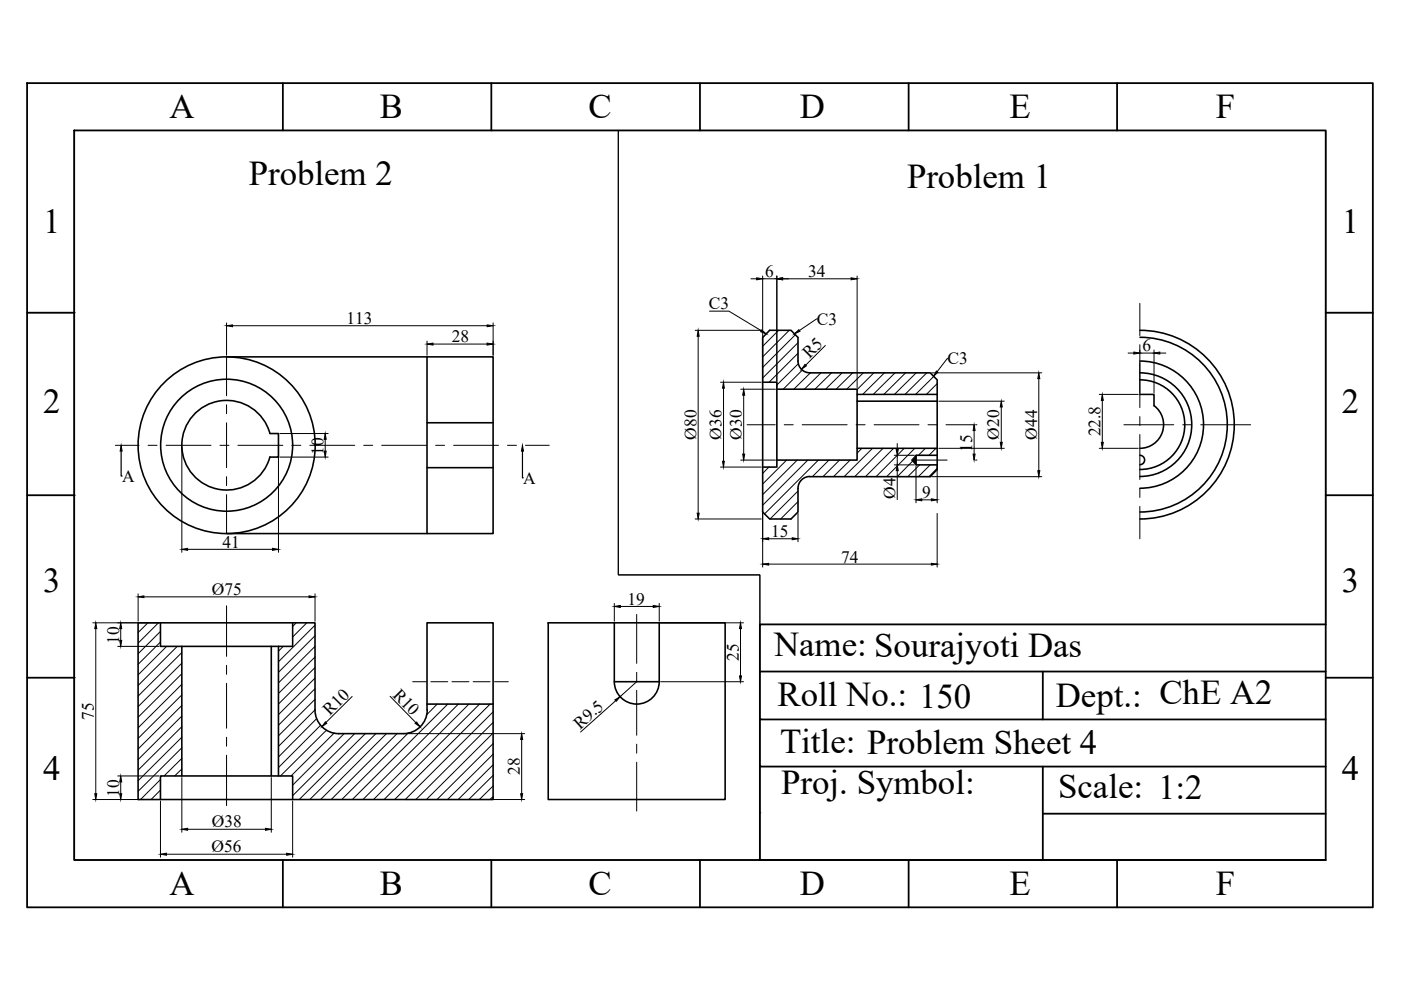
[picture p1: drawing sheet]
<svg xmlns="http://www.w3.org/2000/svg" width="297mm" height="210mm" viewBox="0 0 297 210" stroke-linecap="round" stroke-linejoin="round" font-family="sans-serif">
<!-- layer: Object -->
<g fill="none" stroke="#000" stroke-width=".34">
<path d="M48 75.7h56.5v37.4h-56.5M90.5 75.7v37.4M171.7 79.1h25.5l1.5 1.4v19l-1.5 1.6h-25.5M171.7 79.1a2.52 2.52 0 0 1-2.5-2.5v-5l-1.5-1.6h-4.5l-1.5 1.6v37l1.5 1.4h4.5l1.5-1.4v-5M241.7 79.1a11 11 0 0 1 11 10.9 11 11 0 0 1-11 11M241.7 70a20 20 0 0 1 20 20 20 20 0 0 1-20 20M241.7 71.5a18.5 18.5 0 0 1 18.5 18.5 18.5 18.5 0 0 1-18.5 18.6M241.7 76.6a13.5 13.5 0 0 1 13.5 13.4 13.5 13.5 0 0 1-13.5 13.5M41.7 87.3a9.5 9.5 0 0 1 15.5 4.6h1.8v5h-1.8a9.5 9.5 0 0 1-14.1 5.6 9.5 9.5 0 0 1-1.4-15.2zM90.5 89.6h14M90.5 99.2h14M161.7 81h3v18h-3"/>
<path d="M164.7 82.5h17v15.1h-17M181.7 85.1h17M181.7 83.6h17M181.7 95.1h17M198.7 96.5h-4.5v2.1h4.5M241.7 83.6h3v2.4M241.7 80.5a9.5 9.5 0 0 1 9.5 9.5 9.5 9.5 0 0 1-9.5 9.5M241.7 96.5a.99 .99 0 0 1 1 1 .99 .99 0 0 1-1 1M244.7 86a5 5 0 0 1 1.7 5.6 5 5 0 0 1-4.7 3.5M171.7 101a2.52 2.52 0 0 0-2.5 2.5M34 132.1v4.9h28v-4.9M38.6 137v27.5"/>
<path d="M57.5 137v27.5M59 137v27.5M116.2 132.1h37.5v37.4h-37.5zM130.2 132.1v12.4h9.6v-12.4M90.5 150.6v-18.5h14v37.4h-75.2v-37.4h37.5v18.5a5 5 0 0 0 5 4.9M90.5 149.3h14M90.6 150.5a5 5 0 0 1-5 5h-13.8M130.2 144.5a4.8 4.8 0 0 0 4.8 4.8 4.8 4.8 0 0 0 4.8-4.8M34 169.5v-5h28v5"/>
<circle cx="48.1" cy="94.4" r="14"/>
<circle cx="48.1" cy="94.4" r="18.8"/>
</g>
<!-- layer: Center -->
<g fill="none" stroke="#000" stroke-width=".21">
<path d="M48 75.7v8.2M241.7 64.3v6.9M241.7 73.1v1.9M241.7 76.9v9.5M24.5 94.4h5M31.4 94.4h1.9M35.2 94.4h9.5M46.6 94.4h1.9M48 85.8v1.9M48 89.6v9.6M50.4 94.4h9.6M61.9 94.4h1.9"/>
<path d="M65.7 94.4h9.5M77.1 94.4h1.9M80.9 94.4h9.6M92.4 94.4h1.9M96.2 94.4h9.5M107.6 94.4h1.9M111.4 94.4h5M158.4 90.1h6M166.3 90.1h1.9M170.1 90.1h9.5M181.5 90.1h1.9M185.3 90.1h9.5"/>
<path d="M194.2 97.6h6.6M196.8 90.1h1.9M200.6 90.1h5.9M238.3 90.1h10.6M241.7 88.3v1.9M241.7 92.1v9.6M250.8 90.1h1.9M254.6 90.1h10.6M48 101.1v1.9M48 104.9v8.2M241.7 103.6v1.9M241.7 107.4v6.8"/>
<path d="M48 128.5v10.7M135 130.3v10.3M48 141.1v1.9M48 144.9v9.5M48 156.3v1.9M135 142.6v1.9M135 146.4v9.5M135 157.8v1.9M48 160.1v10.7M135 161.6v10.4"/>
</g>
<!-- layer: Text -->
<path d="M25.7 94.4l.2 1.2h-.4zM110.8 94.4l.2 1.2h-.4z" fill="#000" stroke="#000" stroke-width=".21"/>
<path d="M25.7 95.6v5.3h.2M110.8 95.6v5.7h.1" fill="none" stroke="#000" stroke-width=".25"/>
<!-- layer: Dimension -->
<g fill="none" stroke="#000" stroke-width=".21">
<path d="M159.2 59.1h1.2M161.7 58.5v22.2M161.7 59.1h3M164.7 58.5v23.7M165.9 59.1h14.6M181.7 58.5v23.7M48 68.5v6.8M49.3 69.1h54M90.5 72.3v3M91.8 73h11.5M104.5 68.5v6.8M147.4 70h14"/>
<path d="M148 71.3v37.5M150.4 66h4.1l6.9 4.1M173.3 67.6l-3.8 2.5M175 73.3l-4.2 4.1M197.5 79.1h23.4M201 76h-.2l-2.1 2.8M239.2 74.9h1.2M241.7 74.2v9.1M241.7 74.9h3M244.7 74.2v9.1M245.9 74.9h1.3M38.6 94.7v22.4"/>
<path d="M59 94.7v22.4M59.3 91.9h10.3M59.3 96.9h10.3M68.9 93.1v2.5M152.8 81h8.6M152.8 99h8.6M153.4 82.3v15.5M157 97.6h7.4M157 82.5h7.4M157.7 83.8v12.5M189.6 96.5h4.3M189.6 98.6h4.3"/>
<path d="M190.2 94v1.3M190.2 96.5v2.1M190.2 99.8v6.1M194.2 98.9v7.7M198.7 98.9v7.7M199 95.1h13.9M199 85.1h13.9M206.5 91.3v5M206.8 90.1h.3M206.8 97.6h.3M212.3 86.3v7.5M220.2 80.3v19.5"/>
<path d="M233.1 83.6h8.2M233.1 95.1h8.2M233.7 84.9v8.9M39.8 116.5h18M147.4 110h14M161.7 108.9v11.3M163 114.2h5M163 119.6h34.5M169.2 108.9v6M195.4 106h2.1M197.5 101.1h23.4M198.7 108.9v11.3"/>
<path d="M19.7 132.1h14M20.3 133.3v35M25 137h8.7M25.6 133.3v2.5M29.3 125.9v5.8M30.5 126.5h35M66.8 125.9v5.8M130.2 127.9v3.8M131.5 128.6h7M139.8 127.9v3.8M140.1 132.1h17.5M157 133.3v10"/>
<path d="M74.7 147.7l-5.6 5.5M82.7 147.6l5.5 5.6M85.8 155.5h25.4M110.6 156.8v11.5M130.5 148.6l-7.4 6.6M135 144.5l-3.5 3.2M140.1 144.5h17.5M19.7 169.5h14M25 164.5h8.7M25.6 165.8v2.5M34 169.9v11.9M38.6 164.9v11.6"/>
<path d="M39.8 175.8h16.5M57.5 164.9v11.6M62 169.9v11.9M85.8 169.5h25.4M35.3 181.1h25.5"/>
</g>
<g fill="#000" stroke="#000" stroke-width=".21">
<path d="M160.4 58.9l1.3 .2-1.3 .2zM164.7 59.1l1.2-.2v.4zM180.5 58.9l1.2 .2-1.2 .2zM48 69.1l1.3-.2v.4zM90.5 73l1.3-.3v.5zM103.3 68.9l1.2 .2-1.2 .2zM103.3 72.7l1.2 .3-1.2 .2zM148 70l.2 1.3h-.4zM161.5 69.9l1 .9-1.2-.5zM168.4 70.8l1-.9 .2 .3zM170.7 77.3l.3 .3-1 .7zM198.5 78.7l.4 .2-1 .9z"/>
<path d="M240.4 74.6l1.3 .3-1.3 .2zM244.7 74.9l1.2-.3v.5zM68.9 91.9l.3 1.2h-.5zM68.7 95.6h.5l-.3 1.3zM153.4 81l.2 1.3h-.4zM153.2 97.8h.4l-.2 1.2zM157.7 82.5l.2 1.3h-.4zM157.5 96.3h.4l-.2 1.3zM190 95.3h.4l-.2 1.2zM190.2 98.6l.2 1.2h-.4zM206.5 90.1l.2 1.2h-.4zM206.3 96.3h.4l-.2 1.3z"/>
<path d="M212.3 85.1l.2 1.2h-.4zM212.1 93.8h.4l-.2 1.3zM220.2 79.1l.3 1.2h-.5zM220 99.8h.5l-.3 1.3zM233.7 83.6l.2 1.3h-.4zM233.5 93.8h.4l-.2 1.3zM38.6 116.5l1.2-.2v.4zM57.8 116.3l1.2 .2-1.2 .2zM147.8 108.8h.4l-.2 1.2zM161.7 114.2l1.3-.2v.4zM161.7 119.6l1.3-.2v.4zM168 114l1.2 .2-1.2 .2z"/>
<path d="M194.2 106l1.2-.2v.4zM197.5 105.8l1.2 .2-1.2 .2zM197.5 119.4l1.2 .2-1.2 .2zM20.3 132.1l.2 1.2h-.4zM25.6 132.1l.2 1.2h-.4zM25.4 135.8h.4l-.2 1.2zM29.3 126.5l1.2-.2v.4zM65.5 126.3l1.3 .2-1.3 .2zM130.2 128.6l1.3-.2v.4zM138.5 128.4l1.3 .2-1.3 .2zM157 132.1l.2 1.2h-.4zM69 153l.3 .3-1 .8z"/>
<path d="M88 153.3l.3-.2 .8 1zM110.6 155.5l.2 1.3h-.4zM130.4 148.4l1.1-.7-.8 1zM156.8 143.3h.4l-.2 1.2zM20.1 168.3h.4l-.2 1.2zM25.6 164.5l.2 1.3h-.4zM25.4 168.3h.4l-.2 1.2zM38.6 175.8l1.2-.2v.4zM56.3 175.6l1.2 .2-1.2 .2zM110.4 168.3h.4l-.2 1.2zM34 181.1l1.3-.2v.4zM60.8 180.9l1.2 .2-1.2 .2z"/>
</g>
<!-- layer: Thin -->
<g fill="none" stroke="#000" stroke-width=".21">
<path d="M165.1 70l-3.4 3.4M167.3 70l-5.6 5.7M168.6 71l-6.9 6.9M169.2 72.7l-7.5 7.5M169.2 74.9l-6.1 6.1M169.3 77.1l-4.6 4.5M170.1 78.5l-4 4M171.8 79.1l-3.5 3.4M174.1 79.1l-3.6 3.4M176.3 79.1l-3.5 3.4M178.5 79.1l-3.5 3.4M180.8 79.1l-3.5 3.4"/>
<path d="M183 79.1l-3.5 3.4M185.3 79.1l-3.6 3.5M187.5 79.1l-4.6 4.5M189.8 79.1l-4.6 4.5M192 79.1l-4.6 4.5M194.3 79.1l-4.7 4.5M196.5 79.1l-4.6 4.5M198 79.8l-3.9 3.8M163 99l-1.3 1.4M166.8 97.6l-5.1 5M169 97.6l-7.3 7.3M171.3 97.6l-9.6 9.5"/>
<path d="M173.5 97.6l-11.4 11.3M175.8 97.6l-3.6 3.5M178 97.6l-3.5 3.5M180.2 97.6l-3.5 3.5M182.7 95.1l-1 1M185 95.1l-6 6M187.2 95.1l-6 6M189.5 95.1l-6 6M191.7 95.1l-6 6M194 95.1l-6 6M194.2 97l-4 4.1M195 98.6l-2.5 2.5"/>
<path d="M196.2 95.1l-1.5 1.4M197.2 98.6l-2.5 2.5M198.4 95.1l-1.4 1.4M198.7 81.3l-2.3 2.3M198.7 83.6h.1M198.7 99.3l-1.7 1.8M169.2 104.1l-5.9 5.9M169.2 106.4l-3.7 3.6M31.4 132.1l-2.1 2M33.6 132.1l-4.3 4.3M34 133.9l-4.7 4.7M34 136.1l-4.7 4.8"/>
<path d="M35.3 137l-6 6.1M37.6 137l-8.3 8.3M38.6 138.4l-9.3 9.2M60.1 137l-1.1 1.1M62.8 132.1l-.8 .7M65.1 132.1l-3.1 3M66.8 132.6l-7.8 7.7M66.8 134.8l-7.8 7.8M66.8 137l-7.8 7.8M66.8 139.3l-7.8 7.7M38.6 140.6l-9.3 9.2M38.6 142.8l-9.3 9.3"/>
<path d="M38.6 145.1l-9.3 9.2M38.6 147.3l-9.3 9.3M38.6 149.6l-9.3 9.2M38.6 151.8l-9.3 9.3M38.6 154.1l-9.3 9.2M38.6 156.3l-9.3 9.2M38.6 158.6l-9.3 9.2M66.8 141.5l-7.8 7.8M66.8 143.8l-7.8 7.7M66.8 146l-7.8 7.8M66.8 148.3l-7.8 7.7M66.8 150.5l-7.8 7.8"/>
<path d="M67.1 152.4l-8.1 8.1M68 153.8l-9 8.9M69.2 154.8l-9.7 9.7M70.8 155.5l-9.1 9M73 155.5l-11 11M75.2 155.5l-13.2 13.2M77.5 155.5l-14.1 14M79.7 155.5l-14 14M81.9 155.5l-13.9 14M84.2 155.5l-14 14M86.6 155.4l-14.1 14.1M92.7 149.3l-2.2 2.3"/>
<path d="M94.9 149.3l-20.2 20.2M97.2 149.3l-20.3 20.2M99.4 149.3l-20.2 20.2M101.7 149.3l-20.3 20.2M103.9 149.3l-20.2 20.2M104.5 150.9l-18.6 18.6M104.5 153.2l-16.3 16.3M104.5 155.4l-14.1 14.1M104.5 157.7l-11.8 11.8M104.5 159.9l-9.6 9.6M34 165.3l-4.2 4.2M34 167.5l-2 2"/>
<path d="M38.6 160.8l-3.8 3.7M38.6 163l-1.6 1.5M104.5 162.2l-7.4 7.3M104.5 164.4l-5.1 5.1M104.5 166.6l-2.9 2.9M104.5 168.9l-.6 .6"/>
</g>
<!-- layer: Hidden -->
<path d="M87.5 144.5h2.9M91.3 144.5h3.6M95.8 144.5h3.6M100.3 144.5h3.6M104.8 144.5h3" fill="none" stroke="#000" stroke-width=".21"/>
<!-- layer: Object -->
<path d="M194.2 96.5v2.1l-.9-1z" fill="#000" stroke="#000" stroke-width=".21"/>
<!-- layer: Margin -->
<g fill="none" stroke="#000" stroke-width=".38">
<path d="M5.7 17.6h285.4v174.8h-285.4zM60 17.6v10.1M104.2 17.6v10.1M148.4 17.6v10.1M192.6 17.6v10.1M236.8 17.6v10.1M15.7 27.7h265.4v154.6h-265.4zM5.7 66.3h10M281.1 66.3h10M5.7 105h10M281.1 105h10M281.1 132.4h-120v49.9h120"/>
<path d="M5.7 143.7h10M161.1 142.4h120M161.1 152.5h120M221.1 142.4v10.1M281.1 143.7h10M161.1 162.5h120M221.1 172.5h60M221.1 162.5v19.8M60 182.3v10.1M104.2 182.3v10.1M148.4 182.3v10.1M192.6 182.3v10.1"/>
<path d="M236.8 182.3v10.1"/>
</g>
<g fill="none" stroke="#000" stroke-width=".21">
<path d="M60 27.7h.1M104.2 27.7h.1M148.4 27.7h.1M192.6 27.7h.1M236.8 27.7h.1M15.7 66.3h.1M15.7 105h.1M15.7 143.7h.1M161.1 152.4h.1M161.1 142.4h.1M221.1 142.4h.1M161.1 172.4h.1"/>
<path d="M161.1 162.4h.1M221.1 162.5h.1"/>
</g>
<!-- layer: Viewport -->
<path d="M15.7 27.7h115.4v94.2h30v60.4h-145.4zM131.1 27.7h150v104.7h-120v-10.5h-30z" fill="none" stroke="#000" stroke-width=".21"/>
<g font-size="7.4">
<text x="36" y="24.9">A</text>
<text x="80.5" y="24.9">B</text>
<text x="124.7" y="24.9">C</text>
<text x="169.6" y="24.9">D</text>
<text x="214.1" y="24.9">E</text>
<text x="257.8" y="24.9">F</text>
<text x="52.7" y="39.3">Problem 2</text>
<text x="192.3" y="39.8">Problem 1</text>
<text x="9.1" y="49.3">1</text>
<text x="284.5" y="49.3">1</text>
<text x="9.1" y="87.6">2</text>
<text x="284.5" y="87.6">2</text>
<text x="9.1" y="125.6">3</text>
<text x="284.5" y="125.6">3</text>
<text x="164.1" y="139.2">Name: Sourajyoti Das</text>
<text x="164.9" y="149.6">Roll No.: 150</text>
<text x="223.8" y="149.9">Dept.: ChE A2</text>
<text x="165.4" y="159.6">Title: Problem Sheet 4</text>
<text x="9.1" y="165.4">4</text>
<text x="284.5" y="165.4">4</text>
<text x="165.6" y="168.2">Proj. Symbol:</text>
<text x="224.4" y="169.3">Scale: 1:2</text>
<text x="36" y="189.7">A</text>
<text x="80.5" y="189.7">B</text>
<text x="124.7" y="189.7">C</text>
<text x="169.6" y="189.7">D</text>
<text x="214.1" y="189.7">E</text>
<text x="257.8" y="189.7">F</text>
</g>
<g font-size="3.7">
<text x="162.2" y="58.8">6</text>
<text x="171.4" y="58.8">34</text>
<text x="150.3" y="65.5">C3</text>
<text x="73.5" y="68.7">113</text>
<text x="173.2" y="68.8">C3</text>
<text x="95.8" y="72.6">28</text>
<text x="171.6" y="76.1" transform="rotate(-45 171.6 76.1)">R5</text>
<text x="200.9" y="77.3">C3</text>
<text x="242.2" y="74.5">6</text>
<text x="147.6" y="93.2" transform="rotate(-90 147.6 93.2)">Ø80</text>
<text x="153" y="93.2" transform="rotate(-90 153 93.2)">Ø36</text>
<text x="157.3" y="93.2" transform="rotate(-90 157.3 93.2)">Ø30</text>
<text x="206.1" y="95.7" transform="rotate(-90 206.1 95.7)">15</text>
<text x="211.9" y="93.2" transform="rotate(-90 211.9 93.2)">Ø20</text>
<text x="219.9" y="93.2" transform="rotate(-90 219.9 93.2)">Ø44</text>
<text x="233.3" y="92.5" transform="rotate(-90 233.3 92.5)">22.8</text>
<text x="68.6" y="96.4" transform="rotate(-90 68.6 96.4)">10</text>
<text x="25.9" y="102.2">A</text>
<text x="110.9" y="102.5">A</text>
<text x="189.9" y="105.8" transform="rotate(-90 189.9 105.8)">Ø4</text>
<text x="195.5" y="105.6">9</text>
<text x="163.5" y="113.8">15</text>
<text x="47.1" y="116.2">41</text>
<text x="178.3" y="119.3">74</text>
<text x="44.9" y="126.1">Ø75</text>
<text x="133" y="128.2">19</text>
<text x="25.3" y="136.5" transform="rotate(-90 25.3 136.5)">10</text>
<text x="156.7" y="140.1" transform="rotate(-90 156.7 140.1)">25</text>
<text x="83.1" y="147.5" transform="rotate(46 83.1 147.5)">R10</text>
<text x="19.9" y="152.6" transform="rotate(-90 19.9 152.6)">75</text>
<text x="70" y="151.9" transform="rotate(-45 70 151.9)">R10</text>
<text x="123" y="154.8" transform="rotate(-42 123 154.8)">R9.5</text>
<text x="110.2" y="164.3" transform="rotate(-90 110.2 164.3)">28</text>
<text x="25.3" y="169" transform="rotate(-90 25.3 169)">10</text>
<text x="44.9" y="175.4">Ø38</text>
<text x="44.9" y="180.7">Ø56</text>
</g>
</svg>
